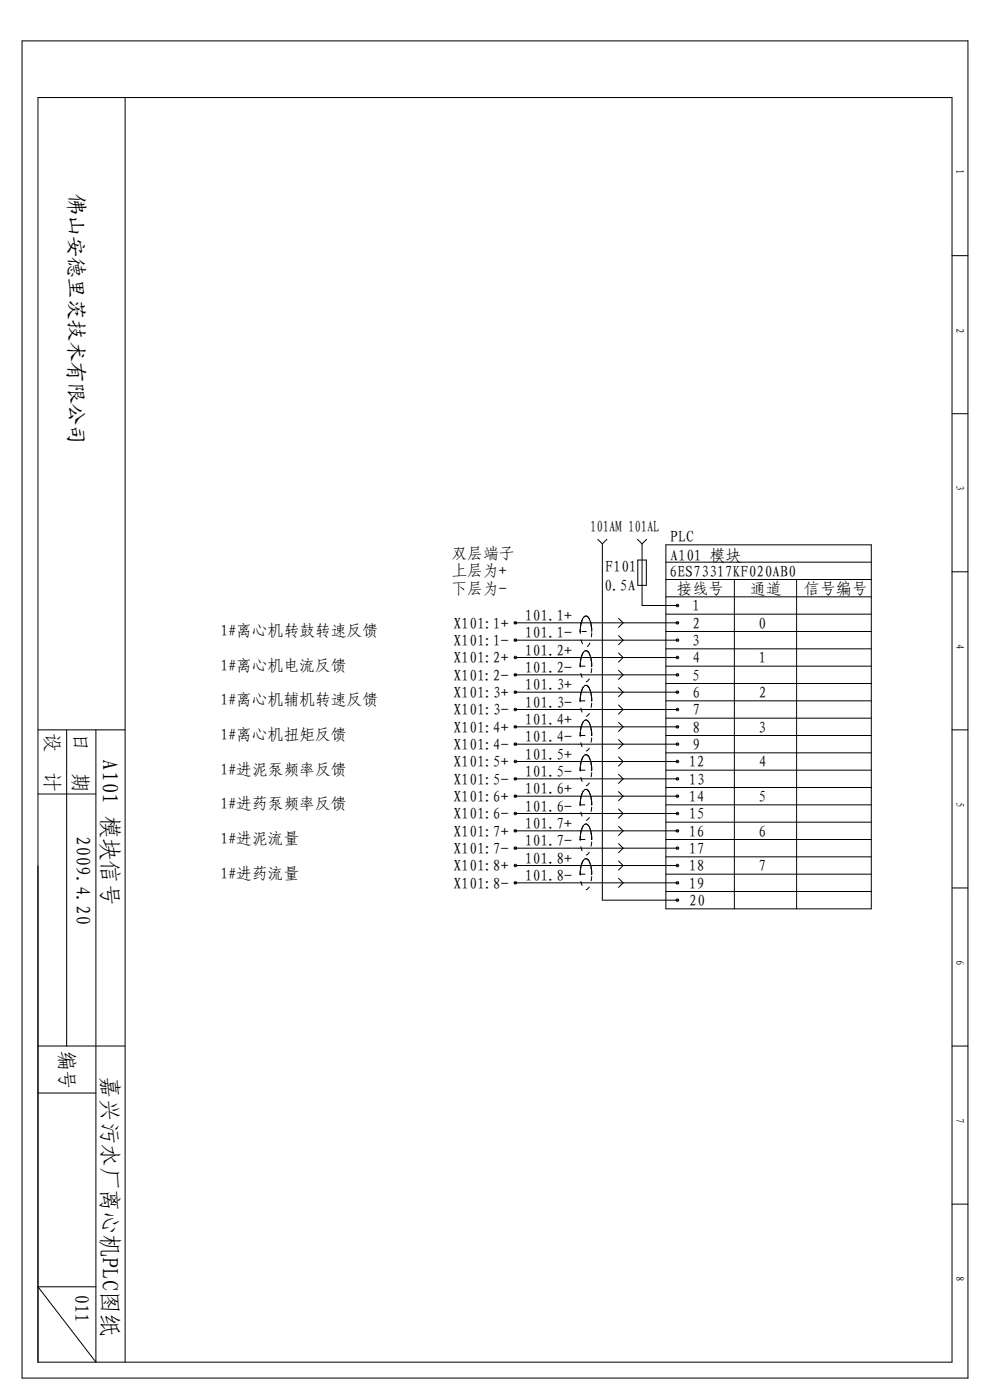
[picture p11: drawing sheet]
<svg xmlns="http://www.w3.org/2000/svg" width="210mm" height="297mm" viewBox="0 0 210 297" stroke-linecap="round" stroke-linejoin="round" font-family="sans-serif">
<g fill="none" stroke="#000" stroke-width=".21">
<path d="M4.7 8.7h200.6v283.7h-200.6zM8.1 20.7h193.8v268.3h-193.8zM26.5 20.7v268.3M201.9 54.2h3.4M201.9 87.8h3.4M126.8 114.4l1 1M127.8 115.4v75.6h15.9M128.7 114.4l-.9 1M135.2 114.4l1 1M135.3 118.8h1.8v5.4h-1.8zM136.2 115.4v13.1h7.5M137.1 114.4l-.9 1"/>
<path d="M141.2 115.6h43.6v77.2h-43.6zM141.2 119.3h43.6M109.3 132.1h34.4M109.3 135.8h34.4M109.3 139.5h34.4M123.1 133.9v.1M125.5 134l-.1-1.5a2.14 2.14 0 0 0-1.1-1.8 2.54 2.54 0 0 0-1.2 2.5v.9M131.2 131.2l1 .9-1 1M131.2 134.9l1 .9-1 1M131.2 138.5l1 1-1 1M141.2 137.7h43.6M141.2 134h43.6"/>
<path d="M141.2 130.3h43.6M141.2 126.6h43.6M141.2 123h43.6M155.8 123v69.8M169 123v69.8M201.9 121.3h3.4M8.1 154.9h18.4M14.1 154.9v67M20.3 154.9v134.1l-12.2-16h12.2M109.3 143.2h34.4M109.3 150.5h34.4M109.3 146.9h34.4"/>
<path d="M109.3 154.2h34.4M109.3 157.9h34.4M123.1 141.2v.1M123.1 148.6v.1M123.1 156h.1M125.5 141.3l-.1-1.4a2.14 2.14 0 0 0-1.1-1.8 2.54 2.54 0 0 0-1.2 2.5v.8M125.5 148.7l-.1-1.5a2.14 2.14 0 0 0-1.1-1.8 2.54 2.54 0 0 0-1.2 2.5v.9M125.5 156l-.1-1.4a2.14 2.14 0 0 0-1.1-1.8 2.54 2.54 0 0 0-1.2 2.5v.8M131.2 142.2l1 1-1 .9M131.2 149.6l1 .9-1 1M131.2 145.9l1 1-1 .9M131.2 153.2l1 1-1 1"/>
<path d="M131.2 156.9l1 1-1 1M141.2 141.3h43.6M141.2 156h43.6M141.2 152.4h43.6M141.2 148.7h43.6M141.2 145h43.6M141.2 159.7h43.6M201.9 154.9h3.4M8.1 168.5h12.2M109.3 165.2h34.4M109.3 161.6h34.4M109.3 176.3h34.4"/>
<path d="M109.3 180h34.4M109.3 168.9h34.4M109.3 172.6h34.4M123.1 163.3v.1M123.1 170.7v.1M123.1 178v.1M125.5 163.4l-.1-1.4a2.14 2.14 0 0 0-1.1-1.9 2.54 2.54 0 0 0-1.2 2.6v.8M125.5 170.8l-.1-1.5a2.14 2.14 0 0 0-1.1-1.8 2.54 2.54 0 0 0-1.2 2.5v.9M125.5 178.1l-.1-1.4a2.14 2.14 0 0 0-1.1-1.9 2.54 2.54 0 0 0-1.2 2.6v.8M131.2 164.3l1 .9-1 1M131.2 160.6l1 1-1 .9M131.2 175.3l1 1-1 .9"/>
<path d="M131.2 168l1 .9-1 1M131.2 171.6l1 1-1 1M131.2 179l1 1-1 .9M141.2 163.4h43.6M141.2 167.1h43.6M141.2 174.4h43.6M141.2 170.8h43.6M141.2 178.1h43.6M8.1 183.7v105.3M109.3 187.3h34.4M109.3 183.6h34.4M123.1 185.4v.1"/>
<path d="M125.5 185.5l-.1-1.5a2.14 2.14 0 0 0-1.1-1.8 2.54 2.54 0 0 0-1.2 2.5v.9M131.2 186.3l1 1-1 1M131.2 182.7l1 .9-1 1M141.2 185.5h43.6M141.2 189.1h43.6M141.2 181.8h43.6M201.9 188.4h3.4M8.1 231.9h12.2M8.1 221.9h18.4M201.9 221.9h3.4M201.9 255.5h3.4"/>
</g>
<g fill="#000">
<path d="M109.3 135.4a.38 .38 0 0 1 .4 .4 .38 .38 0 0 1-.4 .4z" fill-rule="evenodd"/>
<path d="M109 135.6l.3-.2v.8a.38 .38 0 0 1-.3-.6z" fill-rule="evenodd"/>
<path d="M109.3 131.8a.38 .38 0 0 1 .4 .3 .38 .38 0 0 1-.4 .4z" fill-rule="evenodd"/>
<path d="M109 132l.3-.2v.7a.38 .38 0 0 1-.3-.5z" fill-rule="evenodd"/>
<path d="M109.3 139.1a.38 .38 0 0 1 .4 .4 .38 .38 0 0 1-.4 .4z" fill-rule="evenodd"/>
<path d="M109 139.3l.3-.2v.8a.38 .38 0 0 1-.3-.6z" fill-rule="evenodd"/>
<path d="M143.7 131.8a.38 .38 0 0 1 .4 .3 .38 .38 0 0 1-.4 .4z" fill-rule="evenodd"/>
<path d="M143.4 132l.3-.2v.7a.38 .38 0 0 1-.3-.5z" fill-rule="evenodd"/>
<path d="M143.7 135.4a.38 .38 0 0 1 .4 .4 .38 .38 0 0 1-.4 .4z" fill-rule="evenodd"/>
<path d="M143.4 135.6l.3-.2v.8a.38 .38 0 0 1-.3-.6z" fill-rule="evenodd"/>
<path d="M143.7 128.1a.38 .38 0 0 1 .4 .4 .38 .38 0 0 1-.4 .3z" fill-rule="evenodd"/>
<path d="M143.4 128.3l.3-.2v.7a.38 .38 0 0 1-.3-.5z" fill-rule="evenodd"/>
<path d="M143.7 139.1a.38 .38 0 0 1 .4 .4 .38 .38 0 0 1-.4 .4z" fill-rule="evenodd"/>
<path d="M143.4 139.3l.3-.2v.8a.38 .38 0 0 1-.3-.6z" fill-rule="evenodd"/>
<path d="M109.3 142.8a.38 .38 0 0 1 .4 .4 .38 .38 0 0 1-.4 .4z" fill-rule="evenodd"/>
<path d="M109 143l.3-.2v.8a.38 .38 0 0 1-.3-.6z" fill-rule="evenodd"/>
<path d="M109.3 150.2a.38 .38 0 0 1 .4 .3 .38 .38 0 0 1-.4 .4z" fill-rule="evenodd"/>
<path d="M109 150.3l.3-.1v.7a.38 .38 0 0 1-.3-.6z" fill-rule="evenodd"/>
<path d="M109.3 146.5a.38 .38 0 0 1 .4 .4 .38 .38 0 0 1-.4 .3z" fill-rule="evenodd"/>
<path d="M109 146.7l.3-.2v.7a.38 .38 0 0 1-.3-.5z" fill-rule="evenodd"/>
<path d="M109.3 153.8a.38 .38 0 0 1 .4 .4 .38 .38 0 0 1-.4 .4z" fill-rule="evenodd"/>
<path d="M109 154l.3-.2v.8a.38 .38 0 0 1-.3-.6z" fill-rule="evenodd"/>
<path d="M109.3 157.5a.38 .38 0 0 1 .4 .4 .38 .38 0 0 1-.4 .4z" fill-rule="evenodd"/>
<path d="M109 157.7l.3-.2v.8a.38 .38 0 0 1-.3-.6z" fill-rule="evenodd"/>
<path d="M143.7 142.8a.38 .38 0 0 1 .4 .4 .38 .38 0 0 1-.4 .4z" fill-rule="evenodd"/>
<path d="M143.4 143l.3-.2v.8a.38 .38 0 0 1-.3-.6z" fill-rule="evenodd"/>
<path d="M143.7 146.5a.38 .38 0 0 1 .4 .4 .38 .38 0 0 1-.4 .3z" fill-rule="evenodd"/>
<path d="M143.4 146.7l.3-.2v.7a.38 .38 0 0 1-.3-.5z" fill-rule="evenodd"/>
<path d="M143.7 150.2a.38 .38 0 0 1 .4 .3 .38 .38 0 0 1-.4 .4z" fill-rule="evenodd"/>
<path d="M143.4 150.3l.3-.1v.7a.38 .38 0 0 1-.3-.6z" fill-rule="evenodd"/>
<path d="M143.7 153.8a.38 .38 0 0 1 .4 .4 .38 .38 0 0 1-.4 .4z" fill-rule="evenodd"/>
<path d="M143.4 154l.3-.2v.8a.38 .38 0 0 1-.3-.6z" fill-rule="evenodd"/>
<path d="M143.7 157.5a.38 .38 0 0 1 .4 .4 .38 .38 0 0 1-.4 .4z" fill-rule="evenodd"/>
<path d="M143.4 157.7l.3-.2v.8a.38 .38 0 0 1-.3-.6z" fill-rule="evenodd"/>
<path d="M109.3 164.9a.38 .38 0 0 1 .4 .3 .38 .38 0 0 1-.4 .4z" fill-rule="evenodd"/>
<path d="M109 165.1l.3-.2v.7a.38 .38 0 0 1-.3-.5z" fill-rule="evenodd"/>
<path d="M109.3 161.2a.38 .38 0 0 1 .4 .4 .38 .38 0 0 1-.4 .3z" fill-rule="evenodd"/>
<path d="M109 161.4l.3-.2v.7a.38 .38 0 0 1-.3-.5z" fill-rule="evenodd"/>
<path d="M109.3 175.9a.38 .38 0 0 1 .4 .4 .38 .38 0 0 1-.4 .4z" fill-rule="evenodd"/>
<path d="M109 176.1l.3-.2v.8a.38 .38 0 0 1-.3-.6z" fill-rule="evenodd"/>
<path d="M109.3 179.6a.38 .38 0 0 1 .4 .4 .38 .38 0 0 1-.4 .3z" fill-rule="evenodd"/>
<path d="M109 179.8l.3-.2v.7a.38 .38 0 0 1-.3-.5z" fill-rule="evenodd"/>
<path d="M109.3 168.5a.38 .38 0 0 1 .4 .4 .38 .38 0 0 1-.4 .4z" fill-rule="evenodd"/>
<path d="M109 168.7l.3-.2v.8a.38 .38 0 0 1-.3-.6z" fill-rule="evenodd"/>
<path d="M109.3 172.2a.38 .38 0 0 1 .4 .4 .38 .38 0 0 1-.4 .4z" fill-rule="evenodd"/>
<path d="M109 172.4l.3-.2v.8a.38 .38 0 0 1-.3-.6z" fill-rule="evenodd"/>
<path d="M143.7 161.2a.38 .38 0 0 1 .4 .4 .38 .38 0 0 1-.4 .3z" fill-rule="evenodd"/>
<path d="M143.4 161.4l.3-.2v.7a.38 .38 0 0 1-.3-.5z" fill-rule="evenodd"/>
<path d="M143.7 164.9a.38 .38 0 0 1 .4 .3 .38 .38 0 0 1-.4 .4z" fill-rule="evenodd"/>
<path d="M143.4 165.1l.3-.2v.7a.38 .38 0 0 1-.3-.5z" fill-rule="evenodd"/>
<path d="M143.7 168.5a.38 .38 0 0 1 .4 .4 .38 .38 0 0 1-.4 .4z" fill-rule="evenodd"/>
<path d="M143.4 168.7l.3-.2v.8a.38 .38 0 0 1-.3-.6z" fill-rule="evenodd"/>
<path d="M143.7 172.2a.38 .38 0 0 1 .4 .4 .38 .38 0 0 1-.4 .4z" fill-rule="evenodd"/>
<path d="M143.4 172.4l.3-.2v.8a.38 .38 0 0 1-.3-.6z" fill-rule="evenodd"/>
<path d="M143.7 175.9a.38 .38 0 0 1 .4 .4 .38 .38 0 0 1-.4 .4z" fill-rule="evenodd"/>
<path d="M143.4 176.1l.3-.2v.8a.38 .38 0 0 1-.3-.6z" fill-rule="evenodd"/>
<path d="M143.7 179.6a.38 .38 0 0 1 .4 .4 .38 .38 0 0 1-.4 .3z" fill-rule="evenodd"/>
<path d="M143.4 179.8l.3-.2v.7a.38 .38 0 0 1-.3-.5z" fill-rule="evenodd"/>
<path d="M109.3 186.9a.38 .38 0 0 1 .4 .4 .38 .38 0 0 1-.4 .4z" fill-rule="evenodd"/>
<path d="M109 187.1l.3-.2v.8a.38 .38 0 0 1-.3-.6z" fill-rule="evenodd"/>
<path d="M109.3 183.3a.38 .38 0 0 1 .4 .3 .38 .38 0 0 1-.4 .4z" fill-rule="evenodd"/>
<path d="M109 183.4l.3-.1v.7a.38 .38 0 0 1-.3-.6z" fill-rule="evenodd"/>
<path d="M143.7 190.6a.38 .38 0 0 1 .4 .4 .38 .38 0 0 1-.4 .4z" fill-rule="evenodd"/>
<path d="M143.4 190.8l.3-.2v.8a.38 .38 0 0 1-.3-.6z" fill-rule="evenodd"/>
<path d="M143.7 183.3a.38 .38 0 0 1 .4 .3 .38 .38 0 0 1-.4 .4z" fill-rule="evenodd"/>
<path d="M143.4 183.4l.3-.1v.7a.38 .38 0 0 1-.3-.6z" fill-rule="evenodd"/>
<path d="M143.7 186.9a.38 .38 0 0 1 .4 .4 .38 .38 0 0 1-.4 .4z" fill-rule="evenodd"/>
<path d="M143.4 187.1l.3-.2v.8a.38 .38 0 0 1-.3-.6z" fill-rule="evenodd"/>
</g>
<path d="M123.7 131l.6-.3a2.54 2.54 0 0 1 1.2 2.5l-.1 2.2a2.14 2.14 0 0 1-1.1 1.9 2.54 2.54 0 0 1-1.2-2.6l.1-2.2a2.14 2.14 0 0 1 1.1-1.8 2.54 2.54 0 0 1 1.2 2.5v.8h-2.4l.1-1.5z" fill="none" stroke="#000" stroke-width=".21" stroke-dasharray=".9 1.4" stroke-dashoffset="-.3"/>
<path d="M123.7 138.4l.6-.3a2.54 2.54 0 0 1 1.2 2.5l-.1 2.2a2.14 2.14 0 0 1-1.1 1.8 2.54 2.54 0 0 1-1.2-2.5l.1-2.2a2.14 2.14 0 0 1 1.1-1.8 2.54 2.54 0 0 1 1.2 2.5v.7h-2.4l.1-1.4zM123.7 145.7l.6-.3a2.54 2.54 0 0 1 1.2 2.5l-.1 2.2a2.14 2.14 0 0 1-1.1 1.9 2.54 2.54 0 0 1-1.2-2.6l.1-2.2a2.14 2.14 0 0 1 1.1-1.8 2.54 2.54 0 0 1 1.2 2.5v.8h-2.4l.1-1.5zM123.7 153.1l.6-.3a2.54 2.54 0 0 1 1.2 2.5l-.1 2.2a2.14 2.14 0 0 1-1.1 1.8 2.54 2.54 0 0 1-1.2-2.5l.1-2.2a2.14 2.14 0 0 1 1.1-1.8 2.54 2.54 0 0 1 1.2 2.5v.7h-2.4l.1-1.4zM123.7 160.5l.6-.4a2.54 2.54 0 0 1 1.2 2.6l-.1 2.1a2.14 2.14 0 0 1-1.1 1.9 2.54 2.54 0 0 1-1.2-2.5l.1-2.2a2.14 2.14 0 0 1 1.1-1.9 2.54 2.54 0 0 1 1.2 2.6v.7h-2.4l.1-1.4zM123.7 167.8l.6-.3a2.54 2.54 0 0 1 1.2 2.5l-.1 2.2a2.14 2.14 0 0 1-1.1 1.8 2.54 2.54 0 0 1-1.2-2.5l.1-2.2a2.14 2.14 0 0 1 1.1-1.8 2.54 2.54 0 0 1 1.2 2.5v.8h-2.4l.1-1.5zM123.7 175.2l.6-.4a2.54 2.54 0 0 1 1.2 2.6l-.1 2.2a2.14 2.14 0 0 1-1.1 1.8 2.54 2.54 0 0 1-1.2-2.5l.1-2.2a2.14 2.14 0 0 1 1.1-1.9 2.54 2.54 0 0 1 1.2 2.6v.7h-2.4l.1-1.4zM123.7 182.5l.6-.3a2.54 2.54 0 0 1 1.2 2.5l-.1 2.2a2.14 2.14 0 0 1-1.1 1.9 2.54 2.54 0 0 1-1.2-2.6l.1-2.2a2.14 2.14 0 0 1 1.1-1.8 2.54 2.54 0 0 1 1.2 2.5v.8h-2.4l.1-1.5z" fill="none" stroke="#000" stroke-width=".21" stroke-dasharray=".9 1.4"/>
<g font-size="4.8">
<text x="21.7" y="161.1" transform="rotate(90 21.7 161.1)">A101 模块信号</text>
<text x="21.7" y="228.4" transform="rotate(90 21.7 228.4)">嘉兴污水厂离心机PLC图纸</text>
</g>
<text font-size="4.5" x="14.6" y="41.2" transform="rotate(90 14.6 41.2)">佛山安德里茨技术有限公司</text>
<g font-size="4.2">
<text x="9.7" y="155.5" transform="rotate(90 9.7 155.5)">设</text>
<text x="15.6" y="155.6" transform="rotate(90 15.6 155.6)">日</text>
<text x="9.7" y="163.9" transform="rotate(90 9.7 163.9)">计</text>
<text x="15.6" y="164" transform="rotate(90 15.6 164)">期</text>
<text x="16.2" y="177.4" transform="rotate(90 16.2 177.4)">2009.4.20</text>
<text x="12.8" y="222.9" transform="rotate(90 12.8 222.9)">编号</text>
<text x="15.9" y="274.5" transform="rotate(90 15.9 274.5)">011</text>
</g>
<g font-size="3.4">
<text x="125.2" y="112.9">101AM 101AL</text>
<text x="95.8" y="118.7">双层端子</text>
<text x="142.2" y="119.1">A101 模块</text>
<text x="142.2" y="115">PLC</text>
<text x="95.8" y="122.3">上层为+</text>
<text x="95.8" y="125.9">下层为-</text>
<text x="128.1" y="125.4">0.5A</text>
<text x="128.4" y="121.4">F101</text>
<text x="142" y="122.4">6ES73317KF020AB0</text>
<text x="143.6" y="125.9">接线号</text>
<text x="159.1" y="126">通道</text>
<text x="170.7" y="126">信号编号</text>
<text x="111.3" y="131.7">101.1+</text>
<text x="146.8" y="129.7">1</text>
<text x="46.8" y="134.9">1#离心机转鼓转速反馈</text>
<text x="96.2" y="133.4">X101:1+</text>
<text x="96.2" y="137.1">X101:1-</text>
<text x="111.3" y="135.4">101.1-</text>
<text x="146.7" y="137.1">3</text>
<text x="146.9" y="133.4">2</text>
<text x="160.8" y="133.4">0</text>
<text x="46.8" y="142.3">1#离心机电流反馈</text>
<text x="96.2" y="140.8">X101:2+</text>
<text x="111.3" y="139.1">101.2+</text>
<text x="111.3" y="142.8">101.2-</text>
<text x="146.9" y="140.8">4</text>
<text x="160.9" y="140.8">1</text>
<text x="46.8" y="149.6">1#离心机辅机转速反馈</text>
<text x="96.2" y="144.4">X101:2-</text>
<text x="96.2" y="148.1">X101:3+</text>
<text x="111.3" y="146.5">101.3+</text>
<text x="146.8" y="144.4">5</text>
<text x="146.8" y="148.1">6</text>
<text x="160.9" y="148.1">2</text>
<text x="96.2" y="151.8">X101:3-</text>
<text x="96.2" y="155.5">X101:4+</text>
<text x="111.3" y="150.1">101.3-</text>
<text x="111.3" y="153.8">101.4+</text>
<text x="146.8" y="155.5">8</text>
<text x="146.8" y="151.8">7</text>
<text x="160.8" y="155.5">3</text>
<text x="46.8" y="157">1#离心机扭矩反馈</text>
<text x="96.2" y="159.1">X101:4-</text>
<text x="111.3" y="157.5">101.4-</text>
<text x="111.3" y="161.2">101.5+</text>
<text x="146.8" y="159.1">9</text>
<text x="46.8" y="164.3">1#进泥泵频率反馈</text>
<text x="96.2" y="166.5">X101:5-</text>
<text x="96.2" y="162.8">X101:5+</text>
<text x="111.3" y="164.8">101.5-</text>
<text x="146.1" y="162.8">12</text>
<text x="146.1" y="166.5">13</text>
<text x="160.9" y="162.8">4</text>
<text x="46.8" y="171.7">1#进药泵频率反馈</text>
<text x="96.2" y="173.9">X101:6-</text>
<text x="96.2" y="170.2">X101:6+</text>
<text x="111.3" y="168.5">101.6+</text>
<text x="111.3" y="172.2">101.6-</text>
<text x="146.1" y="173.9">15</text>
<text x="146.1" y="170.2">14</text>
<text x="160.9" y="170.2">5</text>
<text x="46.8" y="179">1#进泥流量</text>
<text x="96.2" y="177.5">X101:7+</text>
<text x="111.3" y="175.9">101.7+</text>
<text x="111.3" y="179.5">101.7-</text>
<text x="146.1" y="177.5">16</text>
<text x="160.9" y="177.5">6</text>
<text x="96.2" y="184.9">X101:8+</text>
<text x="96.2" y="181.2">X101:7-</text>
<text x="111.3" y="183.2">101.8+</text>
<text x="146.1" y="184.9">18</text>
<text x="146.1" y="181.2">17</text>
<text x="160.9" y="184.9">7</text>
<text x="46.8" y="186.4">1#进药流量</text>
<text x="96.2" y="188.6">X101:8-</text>
<text x="111.3" y="186.9">101.8-</text>
<text x="146.1" y="188.6">19</text>
<text x="146.2" y="192.2">20</text>
</g>
<g font-size="2.4">
<text x="202.8" y="35.9" transform="rotate(90 202.8 35.9)">1</text>
<text x="202.8" y="69.5" transform="rotate(90 202.8 69.5)">2</text>
<text x="202.8" y="102.9" transform="rotate(90 202.8 102.9)">3</text>
<text x="202.8" y="136.6" transform="rotate(90 202.8 136.6)">4</text>
<text x="202.8" y="170.1" transform="rotate(90 202.8 170.1)">5</text>
<text x="202.8" y="203.6" transform="rotate(90 202.8 203.6)">6</text>
<text x="202.8" y="237.2" transform="rotate(90 202.8 237.2)">7</text>
<text x="202.8" y="270.7" transform="rotate(90 202.8 270.7)">8</text>
</g>
</svg>
